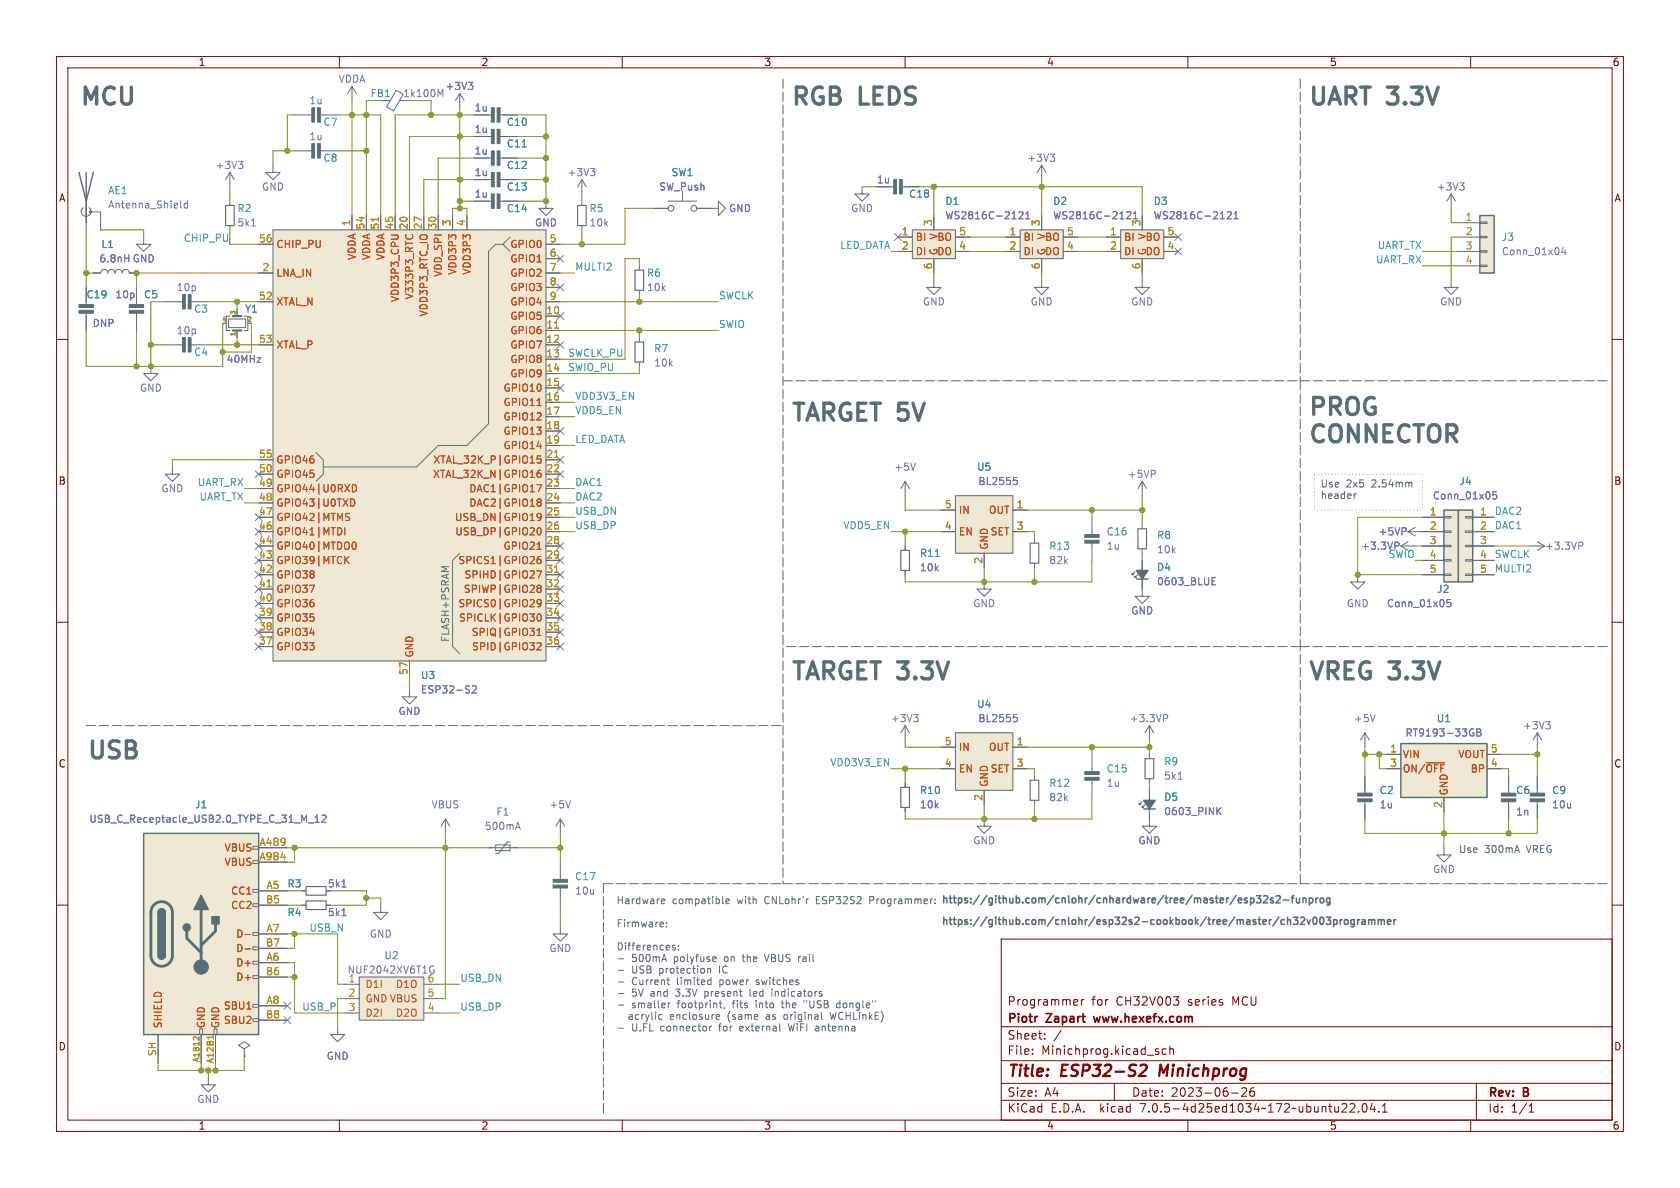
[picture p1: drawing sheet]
<svg xmlns="http://www.w3.org/2000/svg" width="297mm" height="210mm" viewBox="0 0 297 210" stroke-linecap="round" stroke-linejoin="round" font-family="sans-serif">
<g fill="none" stroke="#840000" stroke-width=".18">
<path d="M10 10h277v190h-277zM12 12h273v186h-273zM60 10v2M110 10v2M160 10v2M210 10v2M260 10v2M10 60h2M285 60h2M10 110h2M285 110h2M10 160h2"/>
<path d="M285 160h2M177 166h108v32h-108zM190.3 176.7l.2 .4-.7 .1M190.5 177.6l-.2 .1M191.2 176.7v1M191.6 176.7l-.3 .1-.1 .2M207.5 176.2h.9l-.5 .6M208.1 176.8l.3 .3v.3l-.3 .3M60 198v2M110 198v2M160 198v2M177 194.5h108"/>
<path d="M177 191.5h108M177 187.5h108M177 181.5h108M182.5 186.3v.1M182.5 185.5v.1M184.7 183.6v.1M184.7 182.8v.1M187.6 182.1l-1.3 2M197 191.5v3M204.7 185.9l.2 .2-.2 .3M204.7 185.4l.1 .1M206.2 185.5l-.5-.1-.2 .3v.4l.1 .2h.6"/>
<path d="M206.8 185.5l.2-.1 .4 .1 .1 .9M206.8 184.9v1.5M210 198v2M217.7 193.2h1.2M219.6 192.4h-.1M220.2 192.4l.2 .2-.1 .3-.8 .9h.9M221.2 192.4a1.01 1.01 0 0 0 0 1.4l.5-.1 .1-.5-.3-.3h-.3l-.2 .3M221.4 192.3h.3M237.2 196.6h.9M238 195.2v.5M238.7 195.2l.5-.1 .3 .1v.3l-.9 1.1h.9M240.2 196.5v.1"/>
<path d="M241 195.2l.2-.1a.81 .81 0 0 1 .6 .6 .81 .81 0 0 1-.3 .8l-.2 .1a.81 .81 0 0 1-.3-1.4zM242.6 195l-.4 1.1h1M243 195.6v1M243.7 196.5v.1M244.4 196.6h.8M244.4 195.5l.4-.4v1.5M260 198v2M261 191.5v6.5M270.3 196.6h.9M270.3 195.5l.4-.4v1.5"/>
</g>
<path d="M201.6 188.4l.3-.2h.5a.45 .45 0 0 1 .3 .6l-.1 .3-1.3 1.1h1.2" fill="none" stroke="#840000" stroke-width=".4"/>
<g fill="none" stroke="#586e75" stroke-width=".18">
<path d="M62.2 15.2v2.6M62.2 15.2l-.7 1.3M62.2 15.2l.8 1.3M70.1 16l1.2 .7-1.7 2.9-1.2-.7zM70.6 17.8h.5M81.3 16.5l-.8 1.3M81.3 16.5v2.6M81.3 16.5l.7 1.3M14.7 36.7a.85 .85 0 0 0-.1 1.3 .85 .85 0 0 0 1.3 0 .85 .85 0 0 0-.2-1.3M15.2 35.6v5M16 37.5h1.8v3.1M40.6 30.5l-.7 1.3"/>
<path d="M40.6 30.5v2.5M40.6 35.6v.7M40.6 39.9v.7M40.6 30.5l.8 1.3M48.3 29.2v1.3h1.2l-1.2 1.3-1.3-1.3h1.3M52.1 20.3h3.3M52.1 26.7h3.3M56.4 20.3h3.3M56.4 26.7h3.3M62.2 38.1v2.5M64.8 38.1v2.5M67.3 38.1v2.5"/>
<path d="M69.8 38.1v2.5M72.4 38.1v2.5M74.9 38.1v2.5M77.5 38.1v2.5M80 38.1v2.5M82.5 38.1v2.5M83.8 20.3h3.3M83.8 35.6h3.3M83.8 31.8h3.3M83.8 24.1h3.3M83.8 27.9h3.3M88.1 20.3h3.3"/>
<path d="M88.1 35.6h3.3M88.1 31.8h3.3M88.1 24.1h3.3M88.1 27.9h3.3M96.5 35.6v1.2h1.3l-1.3 1.3-1.3-1.3h1.3M102.9 31.8v2.5M102.9 35.6v.7M102.9 39.9v.7M102.9 31.8l-.8 1.2M102.9 31.8l.7 1.2M115.6 36.8h2.5M118.1 35.6h5.1"/>
<path d="M120.6 33.8v1.8M123.2 36.8h3.8v1.3l1.3-1.3-1.3-1.2v1.2M152.4 33v1.3h1.3l-1.3 1.3-1.3-1.3h1.3M154.9 33h3.3M159.3 33h3.3M165.1 38.1v2.5M184.1 29.2l-.7 1.3M184.1 29.2v2.6M184.1 38.1v2.5M184.1 29.2l.8 1.3M201.9 38.1v2.5M256.5 34.3l-.7 1.3"/>
<path d="M256.5 34.3v2.5M256.5 34.3l.8 1.3M257.8 39.4h3.8M261.6 39.2h1.3v.3h-1.3zM15.2 50.8v3.3M15.2 55.1v3.3M16.5 48.3h1.3a.64 .64 0 0 1 .6-.7 .64 .64 0 0 1 .6 .7 .64 .64 0 0 1 .7-.7 .64 .64 0 0 1 .6 .7 .64 .64 0 0 1 .7-.7 .64 .64 0 0 1 .6 .7 .64 .64 0 0 1 .6-.7 .64 .64 0 0 1 .7 .7h1.2M24.1 50.8v3.3M24.1 55.1v3.3M25.4 41.9v1.3h1.3l-1.3 1.3-1.3-1.3h1.3M29.2 53.3h3.3M33.5 53.3h3.3"/>
<path d="M40.4 56.4h3v1.5h-3zM40.6 55.9h-.6v2.5h.6M41.9 54.6v1.3M41.9 58.4v1.3M43.2 55.9h.6v2.5h-.6M45.7 48.3h2.6M45.7 53.3h2.6M45.7 43.2h2.6M48.3 40.6h48.2v76.2h-48.2zM88.9 43.2h-1.3l-1.2 1.3v30.4l-3.9 3.8h-5l-3.8 3.9h-16.6M90.2 41.9l-1.3 1.3 1.3 1.3M96.5 48.3h2.6"/>
<path d="M96.5 53.3h2.6M96.5 55.9h2.6M96.5 58.4h2.6M96.5 43.2h2.6M96.5 45.7h2.6M96.5 50.8h2.6M113 47v.8M113 51.3v.8M113 59.7v.8M158.7 41.9h2.6M158.7 44.5h2.6M161.3 40.6h7.6v5.1h-7.6z"/>
<path d="M165.1 49.5v1.3h1.3l-1.3 1.3-1.3-1.3h1.3M165.1 45.7v2.6M168.9 41.9h2.5M168.9 44.5h2.5M177.8 41.9h2.5M177.8 44.5h2.5M180.3 40.6h7.7v5.1h-7.7zM184.1 49.5v1.3h1.3l-1.3 1.3-1.2-1.3h1.2M184.1 45.7v2.6M188 41.9h2.5M188 44.5h2.5M195.6 41.9h2.5"/>
<path d="M195.6 44.5h2.5M198.1 40.6h7.6v5.1h-7.6zM201.9 49.5v1.3h1.3l-1.3 1.3-1.2-1.3h1.2M201.9 45.7v2.6M205.7 41.9h2.6M205.7 44.5h2.6M256.5 49.5v1.3h1.3l-1.3 1.3-1.2-1.3h1.2M257.8 41.9h3.8M257.8 44.5h3.8M257.8 47h3.8M261.6 46.9h1.3v.2h-1.3zM261.6 44.3h1.3v.3h-1.3z"/>
<path d="M261.6 41.8h1.3v.2h-1.3zM26.7 64.8v1.2h1.2l-1.2 1.3-1.3-1.3h1.3M29.2 61h3.3M33.5 61h3.3M45.7 61h2.6M96.5 61h2.6M96.5 63.5h2.6M96.5 66h2.6M96.5 68.6h2.6M96.5 71.1h2.6M96.5 73.7h2.6M96.5 76.2h2.6"/>
<path d="M96.5 78.7h2.6M113 64v.8M30.5 82.6v1.2h1.2l-1.2 1.3-1.3-1.3h1.3M45.7 94h2.6M45.7 96.5h2.6M45.7 91.4h2.6M45.7 99.1h2.6M45.7 81.3h2.6M45.7 83.8h2.6M45.7 86.4h2.6M45.7 88.9h2.6M55.9 80l1.2 1.3v2.5l-1.2 1.3"/>
<path d="M81.3 97.8l-1.3 1.3v15.2l1.3 1.3M96.5 94h2.6M96.5 96.5h2.6M96.5 91.4h2.6M96.5 99.1h2.6M96.5 81.3h2.6M96.5 83.8h2.6M96.5 86.4h2.6M96.5 88.9h2.6M160 85.1v2.5M160 96.5v.8M160 85.1l-.7 1.3"/>
<path d="M160 85.1l.8 1.3M166.4 94h2.5M166.4 90.2h2.5M168.9 87.6h10.2v10.2h-10.2zM174 97.8v2.5M179.1 94h2.5M179.1 90.2h2.5M182.9 95.3v.7M182.9 99.6v.7M193 91.4v3.3M193 95.8v3.3M201.9 99.1v6.3h1.3l-1.3 1.3-1.2-1.3h1.2"/>
<path d="M201.9 85.1v2.5M201.9 92.7v.8M201.9 97v.8M201.9 85.1l-.7 1.3M201.9 85.1l.8 1.3M239.8 87.3l-.4 .1M247.6 96.5l1.3 .8M247.6 96.5h2.6M248.9 94l1.3 .7M248.9 94h6.4M248.9 95.8l-1.3 .7M249.2 85.2l.4 .2v.7"/>
<path d="M250.2 93.2l-1.3 .8M251.5 96.5h3.8M251.5 91.4h3.8M251.5 99.1h3.8M255.3 98.9h1.2v.3h-1.2zM255.3 96.4h1.2v.2h-1.2zM255.3 93.9h1.2v.2h-1.2zM255.3 91.3h1.2v.3h-1.2zM259.1 98.9h1.2v.3h-1.2zM259.1 96.4h1.2v.2h-1.2zM259.1 93.9h1.2v.2h-1.2zM259.1 91.3h1.2v.3h-1.2z"/>
<path d="M260.3 94h3.9M260.3 96.5h3.9M260.3 91.4h3.9M260.3 99.1h3.9M270.5 96.5h2.5M271.8 95.8l1.2 .7M273 96.5l-1.2 .8M45.7 101.6h2.6M45.7 104.1h2.6M45.7 106.7h2.6M45.7 109.2h2.6M45.7 111.8h2.6"/>
<path d="M45.7 114.3h2.6M72.4 116.8v2.6M96.5 101.6h2.6M96.5 104.1h2.6M96.5 106.7h2.6M96.5 109.2h2.6M96.5 111.8h2.6M96.5 114.3h2.6M160 100.8v.8M174 102.9v1.2h1.3l-1.3 1.3-1.3-1.3h1.3M200.7 101.1l-.5 .5v-.3v.3h.2M201.2 101.6l-.5 .5v-.2v.2h.2"/>
<path d="M240 101.6v1.3h1.3l-1.3 1.2-1.2-1.2h1.2M251.5 101.6h3.8M255.3 101.5h1.2v.2h-1.2zM259.1 101.5h1.2v.2h-1.2zM260.3 101.6h3.9M72.4 121.9v1.3h1.3l-1.3 1.3-1.3-1.3h1.3M160 128.3v2.5M160 138.4v.8M160 128.3l-.7 1.2M160 128.3l.8 1.2M166.4 132.1h2.5M166.4 135.9h2.5"/>
<path d="M168.9 129.5h10.2v10.2h-10.2zM174 139.7v2.5M179.1 132.1h2.5M179.1 135.9h2.5M182.9 137.2v.7M193 133.4v3.3M193 137.7v3.3M203.2 139.7v6.4h1.3l-1.3 1.2-1.3-1.2h1.3M203.2 128.3v2.5M203.2 133.4v.7M203.2 137.7v.7M203.2 128.3l-.8 1.2"/>
<path d="M203.2 128.3l.8 1.2M241.3 129.5l-.8 1.3M241.3 129.5v2.6M241.3 137.2v3.3M241.3 129.5l.8 1.3M245.1 135.9h2.5M245.1 133.4h2.5M262.9 135.9h2.5M262.9 133.4h2.5M266.7 137.2v3.3M271.8 129.5l-.8 1.3M271.8 129.5v2.6"/>
<path d="M271.8 137.2v3.3M271.8 129.5l.7 1.3M44.7 159.8h1v.5h-1zM44.7 157.2h1v.5h-1zM44.7 152.1h1v.6h-1zM44.7 149.6h1v.5h-1zM45.7 149.9h5.1M45.7 157.5h5.1M45.7 152.4h5.1M53.3 157.5h.8M78.7 144.8l-.7 1.3M78.7 144.8v2.5"/>
<path d="M78.7 144.8l.8 1.3M86.4 149.9h5M87.6 149.4h2.6v1h-2.6zM90.2 148.8h-.5l-1.6 2.1h-.5M99.1 144.8v2.5M99.1 152.4v3.3M99.1 156.7v3.3M99.1 144.8l-.8 1.3M99.1 144.8l.7 1.3M117.1 158.9l.4 .1v.2l-.6 .1M117.5 159.7l-.4 .1M127.8 159.7l.1 .1"/>
<path d="M128.4 159.3l.6-.1-.1-.2-.4-.1-.1 .2v.6h.5M142.8 158.9h.1M160 142.7v.8M164.8 158.9h.1M165.3 159.6v.2M165.3 159v.1M174 144.8v1.3h1.3l-1.3 1.2-1.3-1.2h1.3M182.9 141.5v.7M201.9 141.7l-.5 .5v-.2v.2h.3M202.4 142.2l-.5 .5v-.2v.2h.3M241.3 141.5v3.3M255.3 149.9v1.2h1.2l-1.2 1.3-1.3-1.3h1.3"/>
<path d="M255.3 141v2.5M266.7 141.5v3.3M268.2 149.4l.4 1.3M271.8 141.5v3.3M44.7 177.5h1v.6h-1zM44.7 172.5h1v.5h-1zM44.7 169.9h1v.5h-1zM44.7 167.4h1v.5h-1zM44.7 164.8h1v.6h-1zM45.7 160h5.1M45.7 170.2h5.1M45.7 165.1h5.1"/>
<path d="M45.7 177.8h5.1M45.7 172.7h5.1M45.7 167.6h5.1M53.3 160h.8M57.7 160h.7M61 174h2.5M61 176.5h2.5M61 179.1h2.5M63.5 172.7h11.4v7.6h-11.4zM67.3 160v1.3h1.3l-1.3 1.3-1.3-1.3h1.3M74.9 174h2.6M74.9 176.5h2.6"/>
<path d="M74.9 179.1h2.6M99.1 163.8v1.3h1.2l-1.2 1.3-1.3-1.3h1.3M109.3 169.5h1M109.3 171.5h1M109.3 173.6h1M109.3 175.6h1M109.3 177.7h1M116.7 179.4h.3M117.2 163.1l.1 .2-.6 .1M117.4 168.7l.4 1.3M117.8 163.7v.1M117.8 163.1v.1"/>
<path d="M118.1 172.8v1.1l.3 .2M118.1 177.3v.9M118.5 177.3l-.4 .3M119.3 167.1h-.3l-.1 .2v.1l.4 .2v.3h-.4M119.9 167.8v.1M119.9 167.1v.2M125.1 171.2v.8M125.2 174h.5M125.2 173.3h.5M125.6 171.2v.8M125.7 172.8v1.3M126.2 169.1l.3 .1 .1 .2-.6 .2"/>
<path d="M126.5 169.9l-.3 .1M127 179.4l.2 .3-.6 .1M127.3 176.9v1.1l.3 .2M128.1 178.1l-.1 .2M131.1 176.1h.1M141.2 173.7v.3M144.9 175.6l.4 .3v.2h-.4M144.9 175.3h.4M145.2 178.9v1.1l.2 .2M146.7 178.9l.3 1.3M27.9 182.9v5.1M35.3 181.9h.5v1h-.5z"/>
<path d="M35.6 182.9v5.1M36.8 190.5v1.3h1.3l-1.3 1.2-1.2-1.2h1.2M37.8 181.9h.6v1h-.6zM38.1 182.9v5.1M43.2 185.4l1-.6-1-.6-1 .6 1 .6v1.3M43.2 186.7h.1M44.7 180.1h1v.5h-1zM45.7 180.3h5.1M59.7 181.6v1.3h1.3l-1.3 1.3-1.3-1.3h1.3M109.3 181.8h1M117 180.1l-.3 .1M125.5 181.4v.8"/>
<path d="M125.8 181.4l-.3 .2M126.7 180.1h.4M137.8 181v1.1l.2 .1"/>
<circle cx="118.6" cy="36.8" r=".51"/>
<circle cx="122.7" cy="36.8" r=".51"/>
</g>
<path d="M39.9 36.3h1.5v3.6h-1.5zM102.1 36.3h1.5v3.6h-1.5zM112.3 47.8h1.5v3.5h-1.5zM112.3 60.5h1.5v3.5h-1.5zM159.3 97.3h1.5v3.5h-1.5zM182.1 96h1.5v3.6h-1.5zM201.2 93.5h1.5v3.5h-1.5zM159.3 139.2h1.5v3.5h-1.5zM182.1 137.9h1.5v3.6h-1.5zM202.4 134.1h1.6v3.6h-1.6zM54.1 159.3h3.6v1.5h-3.6zM54.1 156.7h3.6v1.5h-3.6z" fill="none" stroke="#586e75" stroke-width=".2"/>
<g fill="#eee8d5" stroke="#eee8d5" stroke-width=".18">
<path d="M168.9 129.5h10.2v10.2h-10.2z"/>
<path d="M247.6 131.4h15.3v9.6h-15.3z"/>
<path d="M257.8 90.2h2.5v12.7h-2.5z"/>
<path d="M255.3 90.2h2.5v12.7h-2.5z"/>
<path d="M168.9 87.6h10.2v10.2h-10.2z"/>
<path d="M198.1 40.6h7.6v5.1h-7.6z"/>
<path d="M261.6 38.1h2.6v10.2h-2.6z"/>
<path d="M63.5 172.7h11.4v7.6h-11.4z"/>
<path d="M180.3 40.6h7.7v5.1h-7.7z"/>
<path d="M48.3 40.6h48.2v76.2h-48.2z"/>
<path d="M25.4 147.3h20.3v35.6h-20.3z"/>
<path d="M161.3 40.6h7.6v5.1h-7.6z"/>
</g>
<g fill="none" stroke="#6c71c4" stroke-width=".18">
<path d="M77.9 16.7l.4-.9v1.3M82.8 14.5h.8l-.4 .5M83.3 15l.3 .3v.3l-.3 .2M32 36.7l.1 .1M33.2 35.5v1.3M33.2 36l-.4-.1-.3 .3 .2 .5h.5M42.2 28.5h.7l-.4 .5M42.7 29l.2 .2v.3l-.2 .3M44.5 39.9h.7M104.4 29.8h.8l-.5 .5M104.9 30.3l.3 .2v.3l-.3 .3M180.1 37.5l.5-.1 .3 .4-.8 .9h.8"/>
<path d="M181.3 38.7h.8M181.3 37.8l.4-.4v1.3M185.7 27.2h.7l-.4 .5M186.2 27.7l.2 .3v.3l-.2 .2M199.2 37.5l.5-.1 .2 .4-.8 .9h.8M200.4 37.8l.4-.4v1.3M217 37.5l.4-.1 .3 .4-.8 .9h.8M218.2 38.7h.7M218.2 37.8l.3-.4v1.3M258.1 32.3h.7l-.4 .5M258.6 32.8l.2 .3v.3l-.2 .2M98.5 45.1l1.2 1.2"/>
<path d="M98.5 50.2l1.2 1.2M98.5 55.3l1.2 1.2M99.7 45.1l-1.2 1.2M99.7 50.2l-1.2 1.2M99.7 55.3l-1.2 1.2M158.1 41.3l1.3 1.2M159.4 41.3l-1.3 1.2M207.7 41.3l1.2 1.2M207.7 43.8l1.2 1.3M208.9 41.3l-1.2 1.2M208.9 43.8l-1.2 1.3M276.4 43.7l-.3 .9h.8"/>
<path d="M276.7 44.2v.8M98.5 75.6l1.2 1.2M98.5 60.4l1.2 1.2M98.5 68l1.2 1.2M99.7 75.6l-1.2 1.2M99.7 60.4l-1.2 1.2M99.7 68l-1.2 1.2M45.1 83.2l1.2 1.2M45.1 95.9l1.2 1.2M45.1 93.4l1.2 1.2M45.1 98.5l1.2 1.2M45.1 90.8l1.2 1.2"/>
<path d="M46.3 83.2l-1.2 1.2M46.3 95.9l-1.2 1.2M46.3 93.4l-1.2 1.2M46.3 98.5l-1.2 1.2M46.3 90.8l-1.2 1.2M98.5 83.2l1.2 1.2M98.5 98.5l1.2 1.2M98.5 95.9l1.2 1.2M98.5 80.7l1.2 1.2M99.7 83.2l-1.2 1.2M99.7 98.5l-1.2 1.2M99.7 95.9l-1.2 1.2"/>
<path d="M99.7 80.7l-1.2 1.2M161.8 81.9l-.4 1.2M179.2 84.4h.6M179.3 84.9h.3l.3 .2-.2 .5-.4 .1M204.2 83.3v.4M246.6 95.8h.5l.2 .3-.1 .3-.6 .1M248.5 93.4v.4M264.6 86.9h-.7v.6l.2-.1 .4 .1 .1 .2v.4l-.2 .1-.5-.1M279.1 95.8h.5l.2 .3-.1 .3-.6 .1M45.1 113.7l1.2 1.2M45.1 103.5l1.2 1.2M45.1 106.1l1.2 1.2"/>
<path d="M45.1 111.2l1.2 1.2M45.1 101l1.2 1.2M45.1 108.6l1.2 1.2M46.3 113.7l-1.2 1.2M46.3 103.5l-1.2 1.2M46.3 106.1l-1.2 1.2M46.3 111.2l-1.2 1.2M46.3 101l-1.2 1.2M46.3 108.6l-1.2 1.2M98.5 108.6l1.2 1.2M98.5 101l1.2 1.2M98.5 113.7l1.2 1.2"/>
<path d="M98.5 111.2l1.2 1.2M98.5 103.5l1.2 1.2M98.5 106.1l1.2 1.2M99.7 108.6l-1.2 1.2M99.7 101l-1.2 1.2M99.7 113.7l-1.2 1.2M99.7 111.2l-1.2 1.2M99.7 103.5l-1.2 1.2M99.7 106.1l-1.2 1.2M214.3 102.7h.4M214.3 103.4h.6M214.3 102.1h.6"/>
<path d="M256.4 106h-.6v.6l.1-.1h.5l.1 .2-.1 .4-.2 .2-.4-.2M83.5 121.4l.5-.2 .2 .4-.8 .9h.8M161.5 126.3h.8l-.4 .5M162.1 126.8l.2 .2v.3l-.2 .3M179.2 126.3h.6M179.3 126.8h.3l.3 .2-.2 .5-.4 .1M205.7 126.3h.5l.2 .3-.1 .3-.6 .1M208.3 137.7h.7M243.1 126.3l-.4 1.3M260.2 128.8l.3 .1M260.3 129.6h.3v.4l-.3 .1M261.1 128.8h.4l.3 .3-.3 .4 .3 .1v.3l-.2 .2h-.5z"/>
<path d="M261.1 129.5h.4M273.3 127.6h.8l-.4 .5M273.8 128.1l.3 .2v.3l-.3 .2M54.5 145.5h1M55.7 145.4h.7M55.7 144.5l.4-.4v1.3M56.9 144.2l.5-.1 .2 .4-.8 .9h.8M60.4 156.8h.8M91.3 146.3h.6M91.6 145.4l.4 1.2M100.9 141.5l-.4 1.3M215.3 143.3l.6 .7"/>
<path d="M215.9 142.8l-.8 .7M50.2 177.2l1.2 1.2M50.2 179.7l1.2 1.2M51.4 177.2l-1.2 1.2M51.4 179.7l-1.2 1.2M60.4 161.9h.8M76.2 170.8h.5M76.5 171.5h.2v.4"/>
</g>
<g fill="none" stroke="#586e75" stroke-width=".25">
<path d="M14 30.5l1.2 5.1 1.3-5.1M15.2 30.5v8.9M261.6 38.1h2.6v10.2h-2.6zM255.3 90.2h2.5v12.7h-2.5zM257.8 90.2h2.5v12.7h-2.5zM200.9 102.4h2M247.6 131.4h15.3v9.6h-15.3zM25.4 147.3h20.3v35.6h-20.3zM202.2 143h2M223.4 158.5l.5-.2 .2 .4-.8 .9h.8M225.1 158.8h-.3l-.2 .1 .1 .2 .4 .1v.3h-.5M225.6 158.5l.5-.2 .2 .4-.7 .9h.7"/>
<path d="M226.9 159.1h1M228.3 158.8h.5M228.8 158.3l-.3 .2v1.1M229.2 158.8l.1 .7 .3 .1 .1-.1M229.7 158.8v.8M230.3 158.9l.2-.1h.3l.1 .8M230.3 158.8v.8M231.5 158.8h.4l.2 .2-.1 .5h-.5M231.5 158.8v1.2M232.6 158.8v.8M233 158.8l-.4 .2M233.4 158.9l.2-.1 .4 .1v.5l-.1 .1-.3 .1-.2-.1z"/>
<path d="M235.1 158.8h-.3l-.3 .2 .1 .5h.5M235.1 158.8v1l-.2 .2h-.3M27.9 168.9a.64 .64 0 0 0 .7 .6 .64 .64 0 0 0 .6-.6M27.9 161.3a.64 .64 0 0 1 .7-.6 .64 .64 0 0 1 .6 .6M233.5 162.2l.1-.1a.68 .68 0 0 1 .4 .7 .68 .68 0 0 1-.4 .6h-.1M234.5 162.1h.7l-.4 .5 .4 .1v.6l-.2 .1-.5-.1M235.8 162.6h.3l.3 .2-.1 .6h-.5M235.8 162.6v1.2M236.9 162.6v.8M237.3 162.6l-.4 .2M237.7 162.7l.2-.1 .4 .1v.5l-.1 .2h-.3l-.2-.1zM239.4 162.6h-.4l-.2 .2 .1 .6h.5"/>
<path d="M239.4 162.6v1l-.2 .2h-.3M240 162.6v.8M240.4 162.6l-.4 .2M240.8 162.6h.5v.8M241.3 162.9h-.4l-.2 .2 .2 .3h.4M241.9 162.7l.4-.1 .2 .1M241.9 162.6v.8M242.5 162.7l.2-.1h.3v.8M242.5 162.7v.7M243.6 162.7l.4-.1 .2 .1M243.6 162.6v.8M244.2 162.7l.2-.1h.3v.8"/>
<path d="M244.2 162.7v.7M245.3 163l.6-.1-.1-.3h-.3l-.2 .1v.7h.5M246.4 162.6v.8M246.8 162.6l-.4 .2"/>
</g>
<g fill="#586e75" stroke="#586e75" stroke-width=".25">
<path d="M202.2 141.5h2l-1 1.5z"/>
<path d="M200.9 100.8h2l-1 1.6z"/>
<path d="M27.9 168.9h1.3a.64 .64 0 0 1-.6 .6 .64 .64 0 0 1-.7-.6z"/>
<path d="M27.9 161.3h1.3v7.6h-1.3z"/>
<path d="M28.1 160.8a.64 .64 0 0 1 .7-.1 .64 .64 0 0 1 .4 .6h-1.3z"/>
<path d="M35.6 158.2l1.2 2.6h-2.5z"/>
<path d="M37.5 162.1h1.2v1.2h-1.2z"/>
<circle cx="33" cy="164" r=".63"/>
</g>
<g fill="#586e75" stroke="#586e75" stroke-width=".18">
<path d="M265.4 140.2h2.6v.5h-2.6z"/>
<path d="M265.4 141.2h2.6v.5h-2.6z"/>
<path d="M191.8 136.4h2.5v.5h-2.5z"/>
<path d="M191.8 137.4h2.5v.5h-2.5z"/>
<path d="M22.9 54.9h2.5v.5h-2.5z"/>
<path d="M22.9 53.8h2.5v.6h-2.5z"/>
<path d="M97.8 155.4h2.5v.6h-2.5z"/>
<path d="M97.8 156.5h2.5v.5h-2.5z"/>
<path d="M270.5 140.2h2.5v.5h-2.5z"/>
<path d="M270.5 141.2h2.5v.5h-2.5z"/>
<path d="M240 140.2h2.6v.5h-2.6z"/>
<path d="M240 141.2h2.6v.5h-2.6z"/>
<path d="M55.1 19.1h.5v2.5h-.5z"/>
<path d="M56.1 19.1h.5v2.5h-.5z"/>
<path d="M55.1 25.4h.5v2.5h-.5z"/>
<path d="M56.1 25.4h.5v2.5h-.5z"/>
<path d="M191.8 94.5h2.5v.5h-2.5z"/>
<path d="M191.8 95.5h2.5v.5h-2.5z"/>
<path d="M14 54.9h2.5v.5h-2.5z"/>
<path d="M14 53.8h2.5v.6h-2.5z"/>
<path d="M32.3 59.7h.5v2.5h-.5z"/>
<path d="M33.3 59.7h.5v2.5h-.5z"/>
<path d="M32.3 52.1h.5v2.5h-.5z"/>
<path d="M33.3 52.1h.5v2.5h-.5z"/>
<path d="M86.9 30.5h.5v2.5h-.5z"/>
<path d="M87.9 30.5h.5v2.5h-.5z"/>
<path d="M86.9 34.3h.5v2.5h-.5z"/>
<path d="M87.9 34.3h.5v2.5h-.5z"/>
<path d="M158 31.8h.5v2.5h-.5z"/>
<path d="M159 31.8h.5v2.5h-.5z"/>
<path d="M86.9 22.9h.5v2.5h-.5z"/>
<path d="M87.9 22.9h.5v2.5h-.5z"/>
<path d="M86.9 19.1h.5v2.5h-.5z"/>
<path d="M87.9 19.1h.5v2.5h-.5z"/>
<path d="M86.9 26.7h.5v2.5h-.5z"/>
<path d="M87.9 26.7h.5v2.5h-.5z"/>
<circle cx="16" cy="37.5" r=".18"/>
<circle cx="35.6" cy="170.9" r="1.27"/>
</g>
<g fill="none" stroke="#cb4b16" stroke-width=".18">
<path d="M94.9 71.7h.8M60.4 93.6v.7M61 93.3v1.3M61.1 98.9l.6 .7M61.3 91.4l.4 .1 .1 .3-.2 .2h-.3M61.3 90.7l.5 .1M61.7 98.4l-.7 .7M62 88.2a.64 .64 0 0 1 .7 .6 .64 .64 0 0 1-.7 .7zM62.3 85.7a.64 .64 0 0 1 .7 .6 .64 .64 0 0 1-.7 .6zM62.4 96l.1-.2a.68 .68 0 0 1 .5 .7 .68 .68 0 0 1-.5 .6l-.1-.1M94.9 85.7h.8l-.5 1.2M94.9 91l.3-.3 .4 .2a.84 .84 0 0 1-.3 1.1h-.2"/>
<path d="M94.9 91.3l.3 .2h.3l.2-.2M94.9 97.1h.8M95 88.3l.2-.1 .3 .1 .2 .2-.3 .3M95 88.6l.2 .2M95.1 93.4l.1-.1a.68 .68 0 0 1 .5 .6 .68 .68 0 0 1-.5 .7l-.1-.2-.2-.3zM95.2 88.8h.2M95.2 88.8l-.2 .1M95.4 88.8l.3 .2-.1 .4-.2 .1-.4-.1M95.5 83.1l-.3 .1a.86 .86 0 0 0 0 1.2l.4-.1 .1-.4-.3-.3-.3 .1-.2 .2M95.5 98.4h-.3a.86 .86 0 0 0 0 1.2l.4-.1 .1-.4-.3-.2h-.3l-.2 .2M95.6 80.6h-.6l-.1 .6 .2-.1h.4l.2 .2-.1 .4-.2 .2-.5-.2M94.9 100.9h.8l-.5 1.3"/>
<path d="M94.9 113.7l.5-.1 .3 .4-.8 .9h.8M94.9 112.3h.8M94.9 111.4l.4-.3v1.2M95.1 103.5l.3-.1 .2 .2 .1 .2-.3 .2M95.1 108.7l.1-.2a.68 .68 0 0 1 .5 .7 .68 .68 0 0 1-.5 .6l-.1-.1-.2-.4zM95.1 103.9l.1 .1M95.2 104h.2M95.2 104l-.1 .1M95.4 104l.3 .2-.1 .4-.2 .1h-.3M95.7 106.5l-.3 .3-.3-.1-.2-.2 .2-.4 .3-.1 .2 .1a.84 .84 0 0 1-.3 1.2h-.2M252.1 134.8h3.3M43.3 165.2h1"/>
<path d="M43.3 167.7h1"/>
</g>
<path d="M66.9 38.4v.7M98 58h.8M98 80.9h.8M47.2 103.7h.8M98 101.2h.8M34.3 183.3h.3M35.2 183.3v.6M37.7 183.1v.6" fill="none" stroke="#b58900" stroke-width=".18"/>
<path d="M27.2 159.9a1.9 1.9 0 0 1 2.1-.4 1.9 1.9 0 0 1 1.2 1.8v7.6a1.91 1.91 0 0 1-1.9 1.9 1.91 1.91 0 0 1-1.9-1.9v-7.8l.2-.6zM33 164.6v1.3l2.6 2.5M35.6 160.8v10.1M38.1 163.3v1.3l-2.5 2.5" fill="none" stroke="#586e75" stroke-width=".51"/>
<path d="M41.1 58.4h1.6M41.1 55.9h1.6" fill="none" stroke="#586e75" stroke-width=".38"/>
<path d="M232.4 83.8h19.1v6.4h-19.1z" fill="none" stroke="#586e75" stroke-width=".18" stroke-dasharray="0 .6"/>
<g fill="none" stroke="#586e75" stroke-width=".18" stroke-dasharray="1.7 .6">
<path d="M138.4 14v114.3M229.9 14v53.3M138.4 67.3h91.5M229.9 67.3v47M229.9 67.3h54.6M229.9 114.3h-91.5M229.9 114.3h54.6M15.2 128.3h123.2M138.4 128.3v27.9M106.7 156.2h31.7M106.7 156.2v40.7M138.4 156.2h91.5"/>
<path d="M229.9 156.2v-41.9M229.9 156.2h54.6"/>
</g>
<g fill="none" stroke="#859900" stroke-width=".18">
<path d="M62.2 17.8v20.3M67.3 17.8h-2.5v20.3M72.4 17.8h3.8v2.5M81.3 19.1v17.7M40.6 33v2.6M52.1 20.3h-1.3v6.4M52.1 26.7h-3.8v2.5M59.7 20.3h7.6v17.8M59.7 26.7h5.1M80 38.1v-1.3h2.5v1.3M81.3 35.6h2.5M83.8 24.1h-11.4v14"/>
<path d="M83.8 27.9h-6.3v10.2M83.8 31.8h-8.9v6.3M83.8 20.3h-14v17.8M91.4 20.3h5.1v15.3h-5.1M91.4 27.9h5.1M91.4 31.8h5.1M91.4 24.1h5.1M102.9 34.3v1.3M115.6 36.8h-5.1v6.4h-11.4M152.4 33h2.5M162.6 33h39.3v5.1M165.1 33v5.1"/>
<path d="M184.1 31.8v6.3M256.5 36.8v2.6h1.3M15.2 40.6v10.2M15.2 48.3h1.3M17.8 40.6h7.6v1.3M24.1 58.4v6.4M29.2 53.3h-2.5v11.5M36.8 53.3h8.9M39.4 57.2v7.6h-24.2v-6.4M40.6 40.6v2.6h5.1M41.9 53.3v1.3M41.9 59.7v1.3"/>
<path d="M44.4 57.2v5h-5M45.7 48.3h-21.6v2.5M99.1 53.3h27.9M99.1 48.3h2.5M99.1 58.4h27.9M102.9 40.6v2.6M113 47v-1.3h-2.5v17.8h-11.4M113 52.1v1.2M113 58.4v1.3M157.5 44.5h1.2M165.1 48.3v1.2M171.4 41.9h6.4"/>
<path d="M171.4 44.5h6.4M184.1 48.3v1.2M190.5 41.9h5.1M190.5 44.5h5.1M201.9 48.3v1.2M251.5 44.5h6.3M251.5 47h6.3M257.8 41.9h-1.3v7.6M26.7 61h2.5M36.8 61h8.9M99.1 71.1h2.5M99.1 73.7h2.5"/>
<path d="M99.1 78.7h2.5M113 64.8v1.2h-13.9M43.2 86.4h2.5M43.2 88.9h2.5M45.7 81.3h-15.2v1.3M99.1 91.4h2.5M99.1 94h2.5M99.1 86.4h2.5M99.1 88.9h2.5M157.5 94h8.9M160 87.6v2.6h6.4M160 94v2.5"/>
<path d="M181.6 94h1.3v1.3M181.6 90.2h20.3M193 99.1v3.8h-33v-1.3M193 90.2v1.2M201.9 87.6v5.1M201.9 97.8v1.3M250.2 99.1h1.3M250.2 96.5h1.3M251.5 91.4h-11.5v10.2h11.5M264.2 96.5h6.3M72.4 119.4v2.5M174 100.3v2.6"/>
<path d="M182.9 100.3v2.6M157.5 135.9h8.9M160 130.8v1.3h6.4M160 135.9v2.5M181.6 135.9h1.3v1.3M181.6 132.1h21.6M193 132.1v1.3M203.2 130.8v2.6M203.2 138.4v1.3M241.3 132.1v5.1M241.3 133.4h3.8M243.8 133.4v2.5h1.3"/>
<path d="M265.4 135.9h1.3v1.3M265.4 133.4h6.4M271.8 132.1v5.1M50.8 149.9h35.6M52.1 149.9v2.5h-1.3M58.4 157.5h6.4v2.5h-6.4M64.8 158.8h2.5v1.2M78.7 147.3v29.2h-1.2M91.4 149.9h7.7M99.1 147.3v5.1M174 142.2v2.6M182.9 142.2v2.6"/>
<path d="M193 141v3.8h-33v-1.3M241.3 144.8v2.5h30.5v-2.5M255.3 143.5v6.4M266.7 144.8v2.5M50.8 170.2h1.3v8.9h8.9M50.8 165.1h8.9v8.9h1.3M50.8 172.7h1.3M50.8 160h2.5M52.1 165.1v2.5h-1.3M61 176.5h-1.3v5.1M77.5 179.1h3.8M77.5 174h3.8"/>
<path d="M99.1 160v3.8M35.6 188v1.2M36.8 189.2v1.3M38.1 188v1.2M43.2 186.7v2.5h-15.3v-1.2"/>
</g>
<g fill="#859900" stroke="#859900" stroke-width=".18">
<circle cx="78.7" cy="149.9" r=".46"/>
<circle cx="99.1" cy="149.9" r=".46"/>
<circle cx="174" cy="102.9" r=".46"/>
<circle cx="182.9" cy="144.8" r=".46"/>
<circle cx="160" cy="135.9" r=".46"/>
<circle cx="174" cy="144.8" r=".46"/>
<circle cx="113" cy="58.4" r=".46"/>
<circle cx="160" cy="94" r=".46"/>
<circle cx="165.1" cy="33" r=".46"/>
<circle cx="113" cy="53.3" r=".46"/>
<circle cx="184.1" cy="33" r=".46"/>
<circle cx="255.3" cy="147.3" r=".46"/>
<circle cx="241.3" cy="133.4" r=".46"/>
<circle cx="243.8" cy="133.4" r=".46"/>
<circle cx="266.7" cy="147.3" r=".46"/>
<circle cx="271.8" cy="133.4" r=".46"/>
<circle cx="182.9" cy="102.9" r=".46"/>
<circle cx="193" cy="90.2" r=".46"/>
<circle cx="201.9" cy="90.2" r=".46"/>
<circle cx="240" cy="101.6" r=".46"/>
<circle cx="193" cy="132.1" r=".46"/>
<circle cx="203.2" cy="132.1" r=".46"/>
<circle cx="64.8" cy="26.7" r=".46"/>
<circle cx="50.8" cy="26.7" r=".46"/>
<circle cx="81.3" cy="36.8" r=".46"/>
<circle cx="96.5" cy="35.6" r=".46"/>
<circle cx="96.5" cy="27.9" r=".46"/>
<circle cx="96.5" cy="24.1" r=".46"/>
<circle cx="81.3" cy="20.3" r=".46"/>
<circle cx="81.3" cy="24.1" r=".46"/>
<circle cx="81.3" cy="35.6" r=".46"/>
<circle cx="81.3" cy="31.8" r=".46"/>
<circle cx="76.2" cy="20.3" r=".46"/>
<circle cx="64.8" cy="20.3" r=".46"/>
<circle cx="62.2" cy="20.3" r=".46"/>
<circle cx="38.1" cy="189.2" r=".46"/>
<circle cx="36.8" cy="189.2" r=".46"/>
<circle cx="35.6" cy="189.2" r=".46"/>
<circle cx="52.1" cy="149.9" r=".46"/>
<circle cx="52.1" cy="165.1" r=".46"/>
<circle cx="96.5" cy="31.8" r=".46"/>
<circle cx="102.9" cy="43.2" r=".46"/>
<circle cx="24.1" cy="64.8" r=".46"/>
<circle cx="26.7" cy="61" r=".46"/>
<circle cx="15.2" cy="48.3" r=".46"/>
<circle cx="24.1" cy="48.3" r=".46"/>
<circle cx="64.8" cy="158.8" r=".46"/>
<circle cx="52.1" cy="172.7" r=".46"/>
<circle cx="39.4" cy="62.2" r=".46"/>
<circle cx="41.9" cy="61" r=".46"/>
<circle cx="26.7" cy="64.8" r=".46"/>
<circle cx="41.9" cy="53.3" r=".46"/>
</g>
<g font-size="4.2" fill="#586e75">
<text x="14" y="18.8">MCU</text>
<text x="139.7" y="18.8">RGB LEDS</text>
<text x="231.1" y="18.8">UART 3.3V</text>
<text x="139.7" y="74.7">TARGET 5V</text>
<text x="231.1" y="73.7">PROG</text>
<text x="231.1" y="78.5">CONNECTOR</text>
<text x="139.7" y="120.4">TARGET 3.3V</text>
<text x="231.1" y="120.4">VREG 3.3V</text>
<text x="15.2" y="134.4">USB</text>
</g>
<g font-size="2.8" fill="#840000">
<text x="178" y="190.8">Title:</text>
<text x="187.5" y="190.8">ESP32-S2</text>
<text x="205.4" y="190.8">Minichprog</text>
</g>
<g font-size="2.1" fill="#840000">
<text x="178" y="177.9">Programmer</text>
<text x="192.9" y="177.9">for</text>
<text x="197.2" y="177.9">CH32V003</text>
<text x="210" y="177.9">series</text>
<text x="217.8" y="177.9">MCU</text>
<text x="178" y="183.9">Sheet:</text>
<text x="178" y="181.1">Piotr</text>
<text x="185" y="181.1">Zapart</text>
<text x="193.8" y="181.1">www.hexefx.com</text>
<text x="178" y="186.6">File:</text>
<text x="184" y="186.6">Minichprog.kicad_sch</text>
<text x="178" y="196.8">KiCad</text>
<text x="178" y="194">Size:</text>
<text x="184.6" y="194">A4</text>
<text x="185.7" y="196.8">E.D.A.</text>
<text x="194.4" y="196.8">kicad</text>
<text x="200" y="194">Date:</text>
<text x="201.5" y="196.8">7.0.5-4d25ed1034~172~ubuntu22.04.1</text>
<text x="206.9" y="194">2023-06-26</text>
<text x="263" y="194.2">Rev:</text>
<text x="263" y="196.8">Id:</text>
<text x="267" y="196.8">1/1</text>
<text x="269.2" y="194.2">B</text>
</g>
<g font-size="1.8" fill="#840000">
<text x="35" y="11.8">1</text>
<text x="85" y="11.8">2</text>
<text x="135" y="11.8">3</text>
<text x="185" y="11.8">4</text>
<text x="235" y="11.8">5</text>
<text x="285" y="11.8">6</text>
<text x="10.4" y="35.8">A</text>
<text x="285.4" y="35.8">A</text>
<text x="10.3" y="85.8">B</text>
<text x="285.3" y="85.8">B</text>
<text x="10.3" y="135.8">C</text>
<text x="285.3" y="135.8">C</text>
<text x="10.3" y="185.8">D</text>
<text x="285.3" y="185.8">D</text>
<text x="35" y="199.8">1</text>
<text x="85" y="199.8">2</text>
<text x="135" y="199.8">3</text>
<text x="185" y="199.8">4</text>
<text x="235" y="199.8">5</text>
<text x="285" y="199.8">6</text>
</g>
<g font-size="1.8" fill="#6c71c4">
<text x="59.8" y="14.8">VDDA</text>
<text x="71.2" y="17.3">1k100M</text>
<text x="78.7" y="16.1">+3V3</text>
<text x="54.6" y="18.6">1u</text>
<text x="83.8" y="23.7">1u</text>
<text x="83.8" y="19.9">1u</text>
<text x="54.6" y="25">1u</text>
<text x="83.8" y="27.5">1u</text>
<text x="181.5" y="28.8">+3V3</text>
<text x="38" y="30">+3V3</text>
<text x="46.3" y="33.8">GND</text>
<text x="83.8" y="31.3">1u</text>
<text x="83.8" y="35.1">1u</text>
<text x="100.3" y="31.3">+3V3</text>
<text x="116.5" y="33.8">SW_Push</text>
<text x="155" y="32.6">1u</text>
<text x="253.9" y="33.8">+3V3</text>
<text x="19.1" y="37">Antenna_Shield</text>
<text x="41.9" y="40.2">5k1</text>
<text x="94.5" y="40.2">GND</text>
<text x="104.1" y="40.2">10k</text>
<text x="128.8" y="37.7">GND</text>
<text x="150.4" y="37.7">GND</text>
<text x="167.1" y="38.9">WS2816C-2121</text>
<text x="186.1" y="38.9">WS2816C-2121</text>
<text x="203.9" y="38.9">WS2816C-2121</text>
<text x="17.5" y="46.5">6.8nH GND</text>
<text x="265.4" y="45.3">Conn_01x04</text>
<text x="20.3" y="52.9">10p</text>
<text x="31.2" y="51.6">10p</text>
<text x="114.3" y="51.6">10k</text>
<text x="16.3" y="58">DNP</text>
<text x="31.2" y="59.2">10p</text>
<text x="163.1" y="54.2">GND</text>
<text x="182.2" y="54.2">GND</text>
<text x="199.9" y="54.2">GND</text>
<text x="254.5" y="54.2">GND</text>
<text x="40" y="64.3">40MHz</text>
<text x="115.6" y="65">10k</text>
<text x="24.7" y="69.4">GND</text>
<text x="158" y="83.4">+5V</text>
<text x="28.5" y="87.2">GND</text>
<text x="172.9" y="85.9">BL2555</text>
<text x="199.3" y="84.6">+5VP</text>
<text x="253.2" y="88.5">Conn_01x05</text>
<text x="243.6" y="94.8">+5VP</text>
<text x="162.6" y="101.2">10k</text>
<text x="185.4" y="99.9">82k</text>
<text x="195.6" y="97.3">1u</text>
<text x="204.5" y="98">10k</text>
<text x="240.6" y="97.3">+3.3VP</text>
<text x="273.1" y="97.3">+3.3VP</text>
<text x="172" y="107.5">GND</text>
<text x="204.5" y="103.6">0603_BLUE</text>
<text x="238" y="107.5">GND</text>
<text x="245.1" y="107.5">Conn_01x05</text>
<text x="199.9" y="108.8">GND</text>
<text x="74.4" y="122.7">ESP32-S2</text>
<text x="70.4" y="126.6">GND</text>
<text x="157.4" y="127.8">+3V3</text>
<text x="172.9" y="127.8">BL2555</text>
<text x="199.7" y="127.8">+3.3VP</text>
<text x="239.3" y="127.8">+5V</text>
<text x="248.4" y="130.4">RT9193-33GB</text>
<text x="269.2" y="129.1">+3V3</text>
<text x="205.7" y="138">5k1</text>
<text x="76.2" y="143.1">VBUS</text>
<text x="97.1" y="143.1">+5V</text>
<text x="162.6" y="143.1">10k</text>
<text x="185.4" y="141.8">82k</text>
<text x="195.6" y="139.3">1u</text>
<text x="243.8" y="143.1">1u</text>
<text x="274.3" y="143.1">10u</text>
<text x="15.7" y="145.6">USB_C_Receptacle_USB2.0_TYPE_C_31_M_12</text>
<text x="85.6" y="146.9">500mA</text>
<text x="172" y="149.4">GND</text>
<text x="201.2" y="149.4">GND</text>
<text x="205.7" y="144.3">0603_PINK</text>
<text x="268" y="144.3">1n</text>
<text x="253.3" y="154.5">GND</text>
<text x="101.6" y="158.3">10u</text>
<text x="57.9" y="162.1">5k1</text>
<text x="65.3" y="165.9">GND</text>
<text x="61.4" y="172.3">NUF2042XV6T1G</text>
<text x="75.5" y="173.7">6</text>
<text x="97.1" y="168.5">GND</text>
<text x="57.7" y="187.5">GND</text>
<text x="34.8" y="195.1">GND</text>
</g>
<g font-size="1.8" fill="#268bd2">
<text x="65.5" y="17.3">FB1</text>
<text x="57.1" y="22.4">C7</text>
<text x="89.5" y="22.4">C10</text>
<text x="57.1" y="28.8">C8</text>
<text x="89.5" y="26.2">C11</text>
<text x="19.1" y="34.5">AE1</text>
<text x="89.5" y="33.8">C13</text>
<text x="89.5" y="30">C12</text>
<text x="118.7" y="31.3">SW1</text>
<text x="160.7" y="35.1">C18</text>
<text x="41.9" y="37.7">R2</text>
<text x="89.5" y="37.7">C14</text>
<text x="104.1" y="37.7">R5</text>
<text x="167.1" y="36.4">D1</text>
<text x="186.1" y="36.4">D2</text>
<text x="203.9" y="36.4">D3</text>
<text x="17.9" y="44">L1</text>
<text x="265.4" y="42.7">J3</text>
<text x="15.2" y="52.9">C19</text>
<text x="25.4" y="52.9">C5</text>
<text x="114.3" y="49.1">R6</text>
<text x="34.3" y="55.4">C3</text>
<text x="43.2" y="55.4">Y1</text>
<text x="34.3" y="63.1">C4</text>
<text x="115.6" y="62.4">R7</text>
<text x="172.7" y="83.4">U5</text>
<text x="257.9" y="85.9">J4</text>
<text x="195.6" y="94.8">C16</text>
<text x="204.5" y="95.4">R8</text>
<text x="162.6" y="98.6">R11</text>
<text x="185.4" y="97.3">R13</text>
<text x="204.5" y="101.1">D4</text>
<text x="254" y="105">J2</text>
<text x="74.4" y="120.2">U3</text>
<text x="172.7" y="125.3">U4</text>
<text x="253.9" y="127.8">U1</text>
<text x="195.6" y="136.7">C15</text>
<text x="205.7" y="135.4">R9</text>
<text x="34.4" y="143.1">J1</text>
<text x="162.6" y="140.5">R10</text>
<text x="185.4" y="139.3">R12</text>
<text x="205.7" y="141.7">D5</text>
<text x="243.8" y="140.5">C2</text>
<text x="268" y="140.5">C6</text>
<text x="274.3" y="140.5">C9</text>
<text x="87.7" y="144.3">F1</text>
<text x="101.6" y="155.8">C17</text>
<text x="50.8" y="157">R3</text>
<text x="50.8" y="162.1">R4</text>
<text x="67.9" y="169.7">U2</text>
</g>
<g font-size="1.8" fill="#b58900">
<text x="62" y="40" transform="rotate(-90 62 40)">1</text>
<text x="64.5" y="40.6" transform="rotate(-90 64.5 40.6)">54</text>
<text x="67.1" y="40.6" transform="rotate(-90 67.1 40.6)">51</text>
<text x="69.6" y="40.6" transform="rotate(-90 69.6 40.6)">45</text>
<text x="72.1" y="40.6" transform="rotate(-90 72.1 40.6)">20</text>
<text x="74.7" y="40.6" transform="rotate(-90 74.7 40.6)">27</text>
<text x="77.2" y="40.6" transform="rotate(-90 77.2 40.6)">30</text>
<text x="79.8" y="40" transform="rotate(-90 79.8 40)">3</text>
<text x="82.3" y="40" transform="rotate(-90 82.3 40)">4</text>
<text x="159.4" y="41.7">1</text>
<text x="164.8" y="40" transform="rotate(-90 164.8 40)">3</text>
<text x="169.5" y="41.7">5</text>
<text x="178.4" y="41.7">1</text>
<text x="183.9" y="40" transform="rotate(-90 183.9 40)">3</text>
<text x="188.6" y="41.7">5</text>
<text x="196.2" y="41.7">1</text>
<text x="201.7" y="40" transform="rotate(-90 201.7 40)">3</text>
<text x="206.3" y="41.7">5</text>
<text x="259" y="39.1">1</text>
<text x="259" y="41.7">2</text>
<text x="45.7" y="42.9">56</text>
<text x="97.1" y="42.9">5</text>
<text x="97.1" y="45.5">6</text>
<text x="159.4" y="44.2">2</text>
<text x="164.8" y="47.7" transform="rotate(-90 164.8 47.7)">6</text>
<text x="169.5" y="44.2">4</text>
<text x="178.4" y="44.2">2</text>
<text x="183.9" y="47.7" transform="rotate(-90 183.9 47.7)">6</text>
<text x="188.6" y="44.2">4</text>
<text x="196.2" y="44.2">2</text>
<text x="201.7" y="47.7" transform="rotate(-90 201.7 47.7)">6</text>
<text x="206.3" y="44.2">4</text>
<text x="259" y="44.2">3</text>
<text x="259" y="46.7">4</text>
<text x="45.7" y="53.1">52</text>
<text x="46.3" y="48">2</text>
<text x="97.1" y="48">7</text>
<text x="97.1" y="50.5">8</text>
<text x="97.1" y="53.1">9</text>
<text x="96.5" y="55.6">10</text>
<text x="96.5" y="58.2">11</text>
<text x="45.7" y="60.7">53</text>
<text x="96.5" y="60.7">12</text>
<text x="96.5" y="63.2">13</text>
<text x="96.5" y="65.8">14</text>
<text x="96.5" y="68.3">15</text>
<text x="96.5" y="70.9">16</text>
<text x="96.5" y="73.4">17</text>
<text x="96.5" y="75.9">18</text>
<text x="45.7" y="83.6">50</text>
<text x="45.7" y="81">55</text>
<text x="96.5" y="78.5">19</text>
<text x="96.5" y="81">21</text>
<text x="96.5" y="83.6">22</text>
<text x="45.7" y="88.6">48</text>
<text x="45.7" y="86.1">49</text>
<text x="96.5" y="86.1">23</text>
<text x="96.5" y="88.6">24</text>
<text x="167" y="89.9">5</text>
<text x="179.7" y="89.9">1</text>
<text x="45.7" y="93.7">46</text>
<text x="45.7" y="91.2">47</text>
<text x="96.5" y="91.2">25</text>
<text x="96.5" y="93.7">26</text>
<text x="167" y="93.7">4</text>
<text x="179.7" y="93.7">3</text>
<text x="252.7" y="91.2">1</text>
<text x="252.7" y="93.7">2</text>
<text x="261.6" y="91.2">1</text>
<text x="261.6" y="93.7">2</text>
<text x="45.7" y="101.3">42</text>
<text x="45.7" y="98.8">43</text>
<text x="45.7" y="96.3">44</text>
<text x="96.5" y="96.3">28</text>
<text x="96.5" y="98.8">29</text>
<text x="96.5" y="101.3">31</text>
<text x="173.7" y="99.7" transform="rotate(-90 173.7 99.7)">2</text>
<text x="252.7" y="96.3">3</text>
<text x="252.7" y="98.8">4</text>
<text x="252.7" y="101.3">5</text>
<text x="261.6" y="96.3">3</text>
<text x="261.6" y="98.8">4</text>
<text x="261.6" y="101.3">5</text>
<text x="45.7" y="106.4">40</text>
<text x="45.7" y="103.9">41</text>
<text x="96.5" y="103.9">32</text>
<text x="96.5" y="106.4">33</text>
<text x="45.7" y="111.5">38</text>
<text x="45.7" y="109">39</text>
<text x="96.5" y="109">34</text>
<text x="96.5" y="111.5">35</text>
<text x="45.7" y="114">37</text>
<text x="72.1" y="119.4" transform="rotate(-90 72.1 119.4)">57</text>
<text x="96.5" y="114">36</text>
<text x="167" y="131.8">5</text>
<text x="179.7" y="131.8">1</text>
<text x="167" y="135.6">4</text>
<text x="179.7" y="135.6">3</text>
<text x="245.7" y="133.1">1</text>
<text x="245.7" y="135.6">3</text>
<text x="263.5" y="135.6">4</text>
<text x="263.5" y="133.1">5</text>
<text x="173.7" y="141.6" transform="rotate(-90 173.7 141.6)">2</text>
<text x="255" y="142.9" transform="rotate(-90 255 142.9)">2</text>
<text x="45.8" y="149.6">A4B9</text>
<text x="45.8" y="152.1">A9B4</text>
<text x="47" y="159.8">B5</text>
<text x="47" y="157.2">A5</text>
<text x="47" y="167.4">B7</text>
<text x="47" y="164.8">A7</text>
<text x="47" y="172.5">B6</text>
<text x="47" y="169.9">A6</text>
<text x="61.6" y="173.7">1</text>
<text x="47" y="177.5">A8</text>
<text x="61.6" y="176.3">2</text>
<text x="61.6" y="178.8">3</text>
<text x="75.5" y="178.8">4</text>
<text x="75.5" y="176.3">5</text>
<text x="47" y="180.1">B8</text>
<text x="27.7" y="186.8" transform="rotate(-90 27.7 186.8)">SH</text>
</g>
<g font-size="1.8" fill="#2aa198">
<text x="32.5" y="42.8">CHIP_PU</text>
<text x="101.6" y="47.9">MULTI2</text>
<text x="148.5" y="44.1">LED_DATA</text>
<text x="243.2" y="46.6">UART_RX</text>
<text x="243.5" y="44.1">UART_TX</text>
<text x="127" y="53">SWCLK</text>
<text x="127" y="58.1">SWIO</text>
<text x="100.3" y="65.7">SWIO_PU</text>
<text x="100.3" y="63.2">SWCLK_PU</text>
<text x="101.6" y="70.8">VDD3V3_EN</text>
<text x="101.6" y="73.3">VDD5_EN</text>
<text x="101.6" y="78.4">LED_DATA</text>
<text x="34.9" y="86">UART_RX</text>
<text x="35.3" y="88.6">UART_TX</text>
<text x="101.6" y="88.6">DAC2</text>
<text x="101.6" y="86">DAC1</text>
<text x="101.6" y="93.6">USB_DP</text>
<text x="101.6" y="91.1">USB_DN</text>
<text x="149.1" y="93.6">VDD5_EN</text>
<text x="264.2" y="91.1">DAC2</text>
<text x="264.2" y="93.6">DAC1</text>
<text x="245.5" y="98.7">SWIO</text>
<text x="264.2" y="101.3">MULTI2</text>
<text x="264.2" y="98.7">SWCLK</text>
<text x="146.8" y="135.5">VDD3V3_EN</text>
<text x="54.6" y="164.8">USB_N</text>
<text x="81.3" y="173.6">USB_DN</text>
<text x="53.3" y="178.7">USB_P</text>
<text x="81.3" y="178.7">USB_DP</text>
</g>
<g font-size="1.8" fill="#cb4b16">
<text x="48.8" y="44">CHIP_PU</text>
<text x="63.1" y="46" transform="rotate(-90 63.1 46)">VDDA</text>
<text x="65.6" y="46" transform="rotate(-90 65.6 46)">VDDA</text>
<text x="68.1" y="46" transform="rotate(-90 68.1 46)">VDDA</text>
<text x="90.2" y="44">GPIO0</text>
<text x="90.2" y="46.5">GPIO1</text>
<text x="161.8" y="42.7">BI</text>
<text x="161.8" y="45.3">DI</text>
<text x="165.7" y="45.3">DO</text>
<text x="165.7" y="42.7">BO</text>
<text x="165.9" y="45.2" transform="rotate(-90 165.9 45.2)">G</text>
<text x="165.9" y="42.4" transform="rotate(-90 165.9 42.4)">V</text>
<text x="180.8" y="42.7">BI</text>
<text x="180.8" y="45.3">DI</text>
<text x="184.7" y="45.3">DO</text>
<text x="184.7" y="42.7">BO</text>
<text x="185" y="45.2" transform="rotate(-90 185 45.2)">G</text>
<text x="185" y="42.4" transform="rotate(-90 185 42.4)">V</text>
<text x="198.6" y="42.7">BI</text>
<text x="198.6" y="45.3">DI</text>
<text x="202.5" y="45.3">DO</text>
<text x="202.5" y="42.7">BO</text>
<text x="202.8" y="45.2" transform="rotate(-90 202.8 45.2)">G</text>
<text x="202.8" y="42.4" transform="rotate(-90 202.8 42.4)">V</text>
<text x="48.8" y="49.1">LNA_IN</text>
<text x="70.7" y="53.4" transform="rotate(-90 70.7 53.4)">VDD3P3_CPU</text>
<text x="73.2" y="52.9" transform="rotate(-90 73.2 52.9)">V333P3_RTC</text>
<text x="78.3" y="49" transform="rotate(-90 78.3 49)">VDD_SPI</text>
<text x="80.8" y="48.6" transform="rotate(-90 80.8 48.6)">VDD3P3</text>
<text x="83.4" y="48.6" transform="rotate(-90 83.4 48.6)">VDD3P3</text>
<text x="90.2" y="49.1">GPIO2</text>
<text x="90.2" y="51.6">GPIO3</text>
<text x="48.8" y="54.2">XTAL_N</text>
<text x="75.8" y="56" transform="rotate(-90 75.8 56)">VDD3P3_RTC_IO</text>
<text x="90.2" y="56.7">GPIO5</text>
<text x="90.2" y="59.2">GPIO6</text>
<text x="90.2" y="54.2">GPIO4</text>
<text x="48.8" y="61.8">XTAL_P</text>
<text x="90.2" y="61.8">GPIO7</text>
<text x="90.2" y="64.3">GPIO8</text>
<text x="89" y="69.4">GPIO10</text>
<text x="89" y="71.9">GPIO11</text>
<text x="90.2" y="66.9">GPIO9</text>
<text x="89" y="74.5">GPIO12</text>
<text x="89" y="77">GPIO13</text>
<text x="48.8" y="82.1">GPIO46</text>
<text x="76.6" y="82.1">XTAL_32K_P|GPIO15</text>
<text x="89" y="79.6">GPIO14</text>
<text x="48.8" y="89.7">GPIO43|U0TXD</text>
<text x="48.8" y="87.2">GPIO44|U0RXD</text>
<text x="48.8" y="84.6">GPIO45</text>
<text x="76.5" y="84.6">XTAL_32K_N|GPIO16</text>
<text x="82.9" y="87.2">DAC1|GPIO17</text>
<text x="82.9" y="89.7">DAC2|GPIO18</text>
<text x="48.8" y="94.8">GPIO41|MTDI</text>
<text x="48.8" y="92.3">GPIO42|MTMS</text>
<text x="80.4" y="92.3">USB_DN|GPIO19</text>
<text x="80.5" y="94.8">USB_DP|GPIO20</text>
<text x="169.4" y="94.8">EN</text>
<text x="169.4" y="91">IN</text>
<text x="174.8" y="91">OUT</text>
<text x="175.1" y="94.8">SET</text>
<text x="48.8" y="99.9">GPIO39|MTCK</text>
<text x="48.8" y="97.3">GPIO40|MTDO0</text>
<text x="81" y="99.9">SPICS1|GPIO26</text>
<text x="89" y="97.3">GPIO21</text>
<text x="174.8" y="97.3" transform="rotate(-90 174.8 97.3)">GND</text>
<text x="48.8" y="107.5">GPIO36</text>
<text x="48.8" y="105">GPIO37</text>
<text x="48.8" y="102.4">GPIO38</text>
<text x="81" y="107.5">SPICS0|GPIO29</text>
<text x="82" y="105">SPIWP|GPIO28</text>
<text x="82.1" y="102.4">SPIHD|GPIO27</text>
<text x="48.8" y="112.6">GPIO34</text>
<text x="48.8" y="110">GPIO35</text>
<text x="81.1" y="110">SPICLK|GPIO30</text>
<text x="83.4" y="112.6">SPIQ|GPIO31</text>
<text x="48.8" y="115.1">GPIO33</text>
<text x="73.2" y="116.3" transform="rotate(-90 73.2 116.3)">GND</text>
<text x="83.4" y="115.1">SPID|GPIO32</text>
<text x="169.4" y="136.7">EN</text>
<text x="169.4" y="132.9">IN</text>
<text x="174.8" y="132.9">OUT</text>
<text x="175.1" y="136.7">SET</text>
<text x="247.9" y="134.2">VIN</text>
<text x="247.9" y="136.7">ON/~{OFF}</text>
<text x="257.8" y="134.2">VOUT</text>
<text x="260" y="136.7">BP</text>
<text x="174.8" y="139.2" transform="rotate(-90 174.8 139.2)">GND</text>
<text x="256.1" y="140.7" transform="rotate(-90 256.1 140.7)">GND</text>
<text x="39.7" y="150.7">VBUS</text>
<text x="39.7" y="153.2">VBUS</text>
<text x="40.8" y="158.3">CC1</text>
<text x="40.8" y="160.8">CC2</text>
<text x="41.7" y="165.9">D-</text>
<text x="41.7" y="171">D+</text>
<text x="41.7" y="173.5">D+</text>
<text x="41.7" y="168.5">D-</text>
<text x="39.6" y="178.6">SBU1</text>
<text x="64.5" y="174.8">D1I</text>
<text x="64.5" y="177.4">GND VBUS</text>
<text x="64.5" y="179.9">D2I</text>
<text x="70" y="179.9">D2O</text>
<text x="70" y="174.8">D1O</text>
<text x="28.8" y="181.9" transform="rotate(-90 28.8 181.9)">SHIELD</text>
<text x="36.4" y="181.9" transform="rotate(-90 36.4 181.9)">GND</text>
<text x="38.9" y="181.9" transform="rotate(-90 38.9 181.9)">GND</text>
<text x="39.6" y="181.2">SBU2</text>
</g>
<g font-size="1.8" fill="#586e75">
<text x="233.4" y="86.4">Use</text>
<text x="233.4" y="88.5">header</text>
<text x="237.9" y="86.4">2x5</text>
<text x="242.4" y="86.4">2.54mm</text>
<text x="79.6" y="113.6" transform="rotate(-90 79.6 113.6)">FLASH+PSRAM</text>
<text x="257.8" y="150.9">Use</text>
<text x="262.4" y="150.9">300mA</text>
<text x="269.9" y="150.9">VREG</text>
<text x="57.9" y="157">5k1</text>
<text x="108.9" y="160.1">Hardware</text>
<text x="118.8" y="160.1">compatible</text>
<text x="130.3" y="160.1">with</text>
<text x="135.2" y="160.1">CNLohr'r</text>
<text x="144.4" y="160.1">ESP32S2</text>
<text x="154" y="160.1">Programmer:</text>
<text x="166.4" y="159.8">https://github.com/cnlohr/cnhardware/tree/master/esp32s2-funprog</text>
<text x="108.9" y="164.2">Firmware:</text>
<text x="166.4" y="163.6">https://github.com/cnlohr/esp32s2-cookbook/tree/master/ch32v003programmer</text>
<text x="108.9" y="168.3">Differences:</text>
<text x="111.6" y="170.3">500mA</text>
<text x="111.6" y="172.4">USB</text>
<text x="116.5" y="172.4">protection</text>
<text x="119.1" y="170.3">polyfuse</text>
<text x="127.2" y="172.4">IC</text>
<text x="128.1" y="170.3">on</text>
<text x="131.5" y="170.3">the</text>
<text x="135.5" y="170.3">VBUS rail</text>
<text x="111.6" y="174.4">Current</text>
<text x="111.6" y="176.4">5V and</text>
<text x="111.6" y="178.5">smaller</text>
<text x="119.5" y="176.4">3.3V</text>
<text x="119.6" y="174.4">limited</text>
<text x="119.7" y="178.5">footprint,</text>
<text x="124.7" y="176.4">present</text>
<text x="127.2" y="174.4">power</text>
<text x="129.6" y="178.5">fits</text>
<text x="132.8" y="176.4">led</text>
<text x="133.8" y="178.5">into</text>
<text x="133.8" y="174.4">switches</text>
<text x="136.8" y="176.4">indicators</text>
<text x="138.5" y="178.5">the</text>
<text x="142.6" y="178.5">&quot;USB</text>
<text x="148.4" y="178.5">dongle&quot;</text>
<text x="111.1" y="180.5">acrylic</text>
<text x="111.6" y="182.6">U.FL</text>
<text x="116.7" y="182.6">connector</text>
<text x="118.5" y="180.5">enclosure</text>
<text x="127.2" y="182.6">for</text>
<text x="128.8" y="180.5">(same</text>
<text x="130.9" y="182.6">external</text>
<text x="135.7" y="180.5">as</text>
<text x="139" y="180.5">original</text>
<text x="139.7" y="182.6">WiFI antenna</text>
<text x="147.3" y="180.5">WCHLinkE)</text>
</g>
<text font-size="1.5" fill="#b58900" x="37.8" y="188.1" transform="rotate(-90 37.8 188.1)">A12B1</text>
<text font-size="1.4" fill="#b58900" x="35.3" y="187.8" transform="rotate(-90 35.3 187.8)">A1B12</text>
<g font-size="1.1" fill="#b58900">
<text x="39.2" y="56.9">4</text>
<text x="41.7" y="59.5" transform="rotate(-90 41.7 59.5)">1</text>
<text x="41.7" y="55.7" transform="rotate(-90 41.7 55.7)">3</text>
<text x="43.7" y="56.9">2</text>
</g>
</svg>
